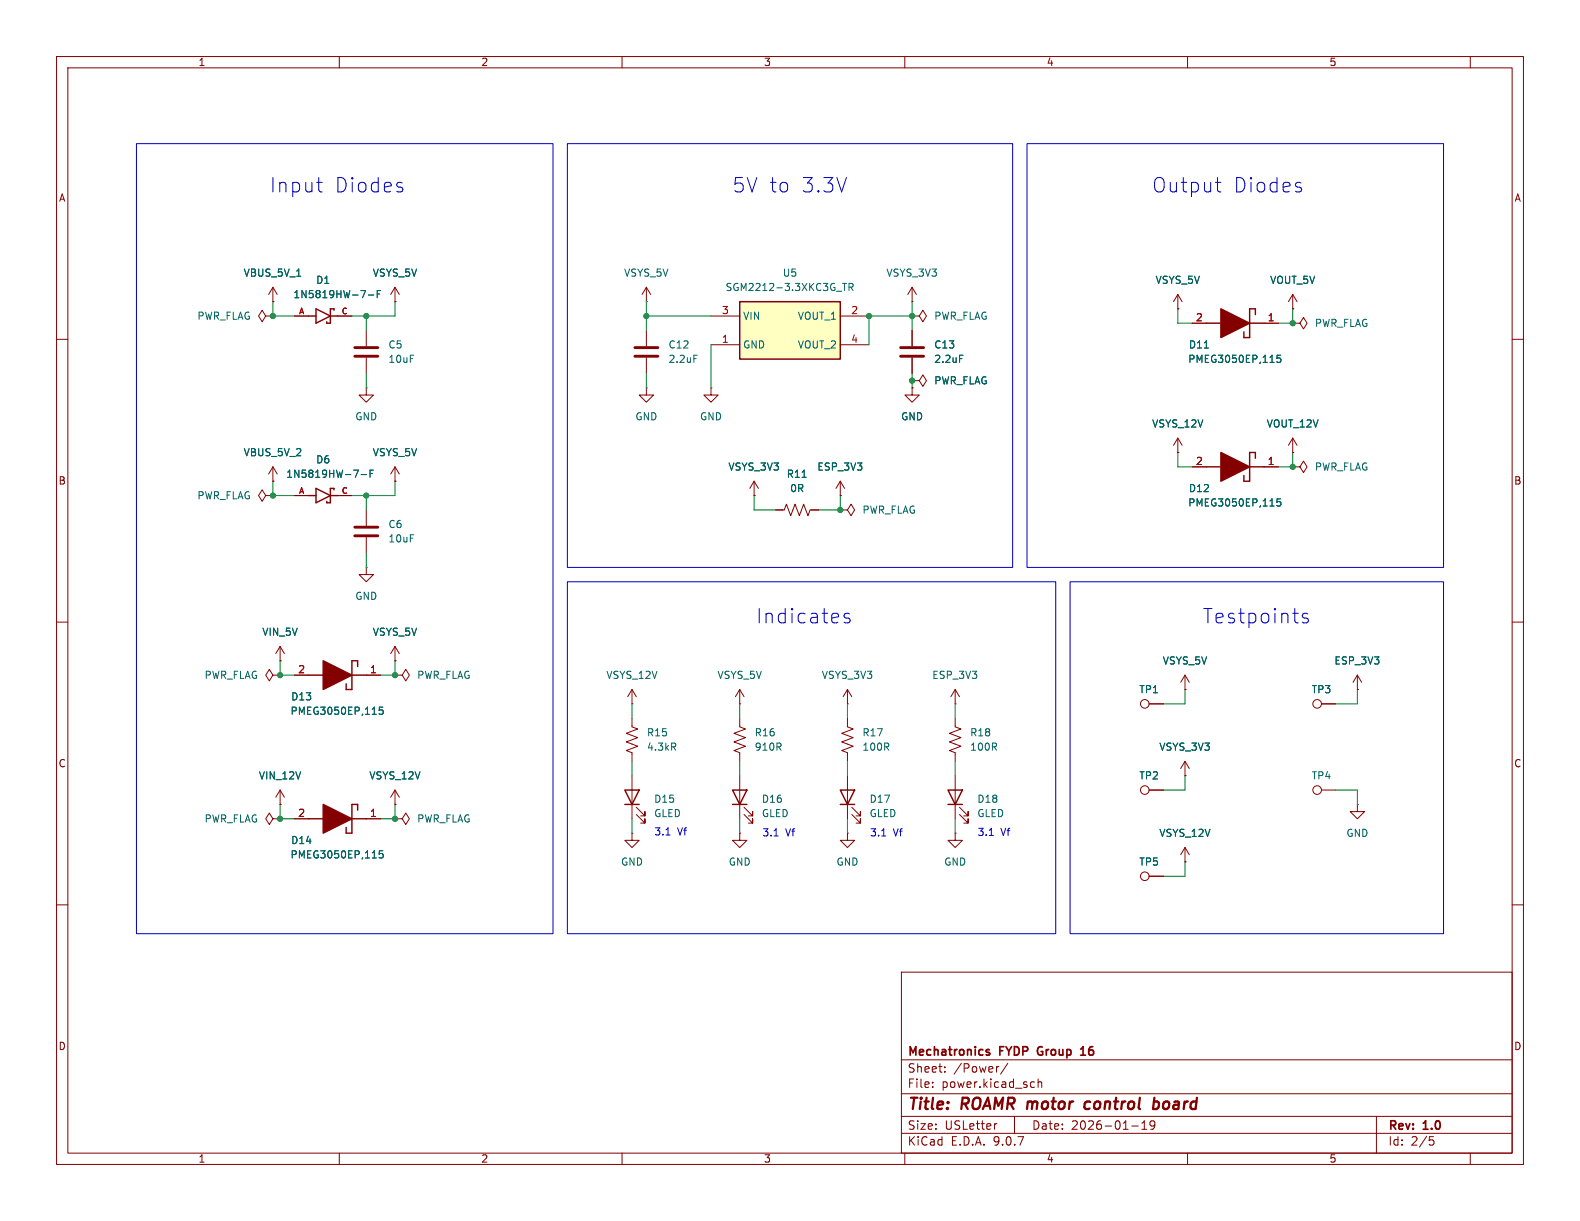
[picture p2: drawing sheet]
<svg xmlns="http://www.w3.org/2000/svg" width="279mm" height="216mm" viewBox="0 0 279 216" stroke-linecap="round" stroke-linejoin="round" font-family="sans-serif">
<g fill="none" stroke="#840000" stroke-width=".18">
<path d="M10 10h259.4v195.9h-259.4zM12 12h255.4v191.9h-255.4zM60 10v2M110 10v2M160 10v2M210 10v2M260 10v2M47 55.9l-.6-1-.7 1 .7 1 .6-1h1.3M48.3 53.3h.1M48.3 55.9h.1M48.3 50.8l-.8 1.3M48.3 50.8l.7 1.3"/>
<path d="M48.3 50.8v2.5M52.1 55.9h2.5M59.7 55.9h2.5M64.8 58.4v2.8M69.8 53.3h.1M69.8 50.8l-.7 1.3M69.8 50.8l.8 1.3M69.8 50.8v2.5M208.3 54.6h.1M208.3 52.1l-.8 1.2M208.3 52.1l.7 1.2M208.3 52.1v2.5"/>
<path d="M210.8 57.2h2.6M223.5 57.2h2.6M228.6 54.6h.1M228.6 57.2h1.3l.6-1.1 .6 1.1-.6 1-.6-1M228.6 57.2h.1M228.6 52.1l-.8 1.2M228.6 52.1l.8 1.2M228.6 52.1v2.5M10 60h2M64.8 68.6v1.3h1.2l-1.2 1.2-1.3-1.2h1.3M64.8 68.6h.1M64.8 63.2v2.8"/>
<path d="M125.7 68.6v1.3h1.3l-1.3 1.2-1.2-1.2h1.2M125.7 68.6h.1M161.3 67.3h1.3l.6-1 .6 1-.6 1-.6-1M161.3 67.3h.1M161.3 68.6v1.3h1.3l-1.3 1.2-1.3-1.2h1.3M161.3 68.6h.1M208.3 77.5v2.5M208.3 77.5l-.8 1.2M208.3 77.5l.7 1.2M228.6 77.5v2.5M228.6 77.5l-.8 1.2M228.6 77.5l.8 1.2"/>
<path d="M267.4 60h2M47 87.6l-.6-1-.7 1 .7 1 .6-1h1.3M48.3 85.1h.1M48.3 87.6h.1M48.3 82.6v2.5M48.3 82.6l-.8 1.2M48.3 82.6l.7 1.2M52.1 87.6h2.5M59.7 87.6h2.5M64.8 90.2v2.8M64.8 95v2.8M69.8 85.1h.1"/>
<path d="M69.8 82.6v2.5M69.8 82.6l-.7 1.2M69.8 82.6l.8 1.2M133.3 87.6h.1M133.3 85.1l-.7 1.3M133.3 85.1l.8 1.3M133.3 85.1v2.5M137.2 90.2h1.5l.4-1 .7 2 .8-2 .8 2 .7-2 .8 2 .4-1h1.5M148.6 87.6h.1M148.6 90.2h1.3l.6-1 .6 1-.6 1-.6-1M148.6 90.2h.1M148.6 85.1l-.8 1.3"/>
<path d="M148.6 85.1l.8 1.3M148.6 85.1v2.5M208.3 80h.1M210.8 82.6h2.6M223.5 82.6h2.6M228.6 82.6h1.3l.6-1.1 .6 1.1-.6 1-.6-1M228.6 82.6h.1M228.6 80h.1M10 110h2M49.5 116.8h.1M49.5 114.3v2.5M49.5 114.3l-.7 1.3"/>
<path d="M49.5 114.3l.8 1.3M52.1 119.4h2.5M64.8 100.3v1.3h1.2l-1.2 1.3-1.3-1.3h1.3M64.8 100.3h.1M64.8 119.4h2.5M69.8 116.8h.1M69.8 119.4h1.3l.7-1 .6 1-.6 1-.7-1M69.8 119.4h.1M69.8 114.3v2.5M69.8 114.3l-.7 1.3M69.8 114.3l.8 1.3M209.5 119.4v2.5"/>
<path d="M209.5 119.4l-.7 1.3M209.5 119.4l.8 1.3M240 119.4l-.7 1.3M240 119.4l.8 1.3M240 119.4v2.5M267.4 110h2M49.5 139.7l-.7 1.3M49.5 139.7l.8 1.3M49.5 139.7v2.5M69.8 139.7v2.5M69.8 139.7l-.7 1.3M69.8 139.7l.8 1.3"/>
<path d="M111.8 127v1.5l1 .4-2.1 .8 2.1 .7-2.1 .8 2.1 .8-2.1 .7 1.1 .4v1.5M111.8 124.5h.1M111.8 121.9v2.6M111.8 137.2v7.6M111.8 121.9l-.8 1.3M111.8 121.9l.7 1.3M130.8 124.5h.1M130.8 121.9l-.8 1.3M130.8 121.9l.8 1.3M130.8 121.9v2.6M149.9 127v1.5l1 .4-2.1 .8 2.1 .7-2.1 .8 2.1 .8-2.1 .7 1.1 .4v1.5M149.9 137.2v7.6"/>
<path d="M168.9 124.5h.1M168.9 127v1.5l1 .4-2 .8 2 .7-2 .8 2 .8-2 .7 1 .4v1.5M168.9 121.9l-.8 1.3M168.9 121.9l.8 1.3M168.9 121.9v2.6M168.9 137.2v7.6M203.2 139.7h2.5M203.2 124.5h2.5M209.5 137.2h.1M209.5 121.9h.1M209.5 134.6l-.7 1.3M209.5 134.6l.8 1.3"/>
<path d="M209.5 134.6v2.6M233.7 139.7h2.5M233.7 124.5h2.5M240 121.9h.1M49.5 142.2h.1M52.1 144.8h2.5M64.8 144.8h2.5M69.8 142.2h.1M69.8 144.8h1.3l.7-1 .6 1-.6 1-.7-1M69.8 144.8h.1M111.8 147.3v1.3h1.2l-1.2 1.3-1.3-1.3h1.3M111.8 147.3h.1"/>
<path d="M112.5 144l1.5 1.5v-.7v.7h-.7M112.5 142.7l1.5 1.6v-.8v.8h-.7M130.8 147.3v1.3h1.3l-1.3 1.3-1.3-1.3h1.3M130.8 147.3h.1M150.6 144l1.5 1.5v-.7v.7h-.7M150.6 142.7l1.5 1.6v-.8v.8h-.7M168.9 147.3v1.3h1.3l-1.3 1.3-1.3-1.3h1.3M168.9 147.3h.1M169.7 144l1.5 1.5v-.7v.7h-.8M169.7 142.7l1.5 1.6v-.8v.8h-.8M203.2 154.9h2.5M209.5 152.4h.1"/>
<path d="M209.5 149.9v2.5M209.5 149.9l-.7 1.2M209.5 149.9l.8 1.2M240 142.2v1.3h1.3l-1.3 1.3-1.2-1.3h1.2M240 142.2h.1M10 160h2M159.4 171.9h108v32h-108zM267.4 160h2M159.4 197.4h108M159.4 193.4h108M159.4 187.4h108M164.9 192.1v.2"/>
<path d="M164.9 191.4v.1M167.1 189.4v.2M167.1 188.7v.1M176.3 198.7l-.3 .1M176.6 188.6l-.2 .1M178.2 188l-1.3 1.9M179.4 197.4v3M182.5 191.3l.4 .1M182.9 192.2l-.4 .1M183.6 191.4l.2-.1 .3 .1 .1 .9M183.6 190.8v1.5M200.1 199.1h1.2"/>
<path d="M201.9 199.7h.9M201.9 198.6l.5-.4v1.5M204.2 198.8l-.3 .3h-.3l-.2-.3 .1-.5 .4-.1 .2 .1a.99 .99 0 0 1-.3 1.4h-.3M243.4 197.4v6.5M60 203.9v2M110 203.9v2M159.4 200.4h108M160 203.9v2M210 203.9v2M252.8 201h.7M252.9 201.6h.4l.3 .2-.2 .6-.5 .1M260 203.9v2"/>
<circle cx="202.4" cy="124.5" r=".76"/>
<circle cx="202.4" cy="139.7" r=".76"/>
<circle cx="232.9" cy="124.5" r=".76"/>
<circle cx="232.9" cy="139.7" r=".76"/>
<circle cx="202.4" cy="154.9" r=".76"/>
</g>
<path d="M192.8 194.9a.66 .66 0 0 0-1 .3l-.1 .5 .2 .3 .2 .1 .6-.1M204 194.9l.2-.1 .6 .1 .2 .3-.1 .5a.66 .66 0 0 1-.8 .4M204.1 194.1l-.2 2" fill="none" stroke="#840000" stroke-width=".4"/>
<path d="M174.5 186l.5 .1v.3l-.2 .2-.4-.1M174.5 185.6h.5M183.6 185.3l-.1 .4 .1 .7M191.1 186.6h.9M191.1 185.5l.4-.4v1.5" fill="none" stroke="#840000" stroke-width=".3"/>
<g fill="none" stroke="#006464" stroke-width=".18">
<path d="M52.5 48.8h.7M65.1 52.2h1M66.7 52h.4M67.3 51.4h-.6v1.2M213 61.5h.7M226.5 62.8h-.7v.6l.2-.1 .4 .1 .1 .1v.5l-.2 .1-.5-.1M63.9 83.9h.9M65.4 83.7h.5M66 83.1h-.6v1.3M141.8 84.4h.8M226.5 88.2h-.7v.6l.2-.1 .4 .1 .1 .1v.5l-.2 .1-.5-.1M67.7 125h-.6l-.1 .6 .2-.1 .4 .1 .2 .2-.1 .4-.2 .1-.5-.1"/>
<path d="M119.1 132.1l.4 .6M119.4 131.5v.4M67.7 150.4h-.6l-.1 .6 .2-.1 .4 .1 .2 .2-.1 .4-.2 .1-.5-.1"/>
</g>
<g fill="none" stroke="#840000" stroke-width=".25">
<path d="M54.6 55.9h1.3M55.9 54.6l2.5 1.3-2.5 1.3zM58.4 55.9h1.3M59.1 54.9v-.3h-.7v2.6h-.6v-.3M213.4 57.2h2.5M221 57.2h2.5M222 55.6v-1h-1v5.1h-1v-1M54.6 87.6h1.3M55.9 86.4l2.5 1.2-2.5 1.3zM58.4 87.6h1.3M59.1 86.6v-.2h-.7v2.5h-.6v-.3M213.4 82.6h2.5"/>
<path d="M221 82.6h2.5M222 81v-1h-1v5.1h-1v-1M54.6 119.4h2.5M62.2 119.4h2.6M63.2 117.9v-1.1h-1v5.1h-1v-1M110.5 139.7h2.5l-1.2 2.5zM148.6 139.7h2.5l-1.2 2.5zM167.6 139.7h2.6l-1.3 2.5zM54.6 144.8h2.5M62.2 144.8h2.6M63.2 143.3v-1.1h-1v5.1h-1v-1M110.5 142.2h2.5"/>
<path d="M148.6 142.2h2.5M167.6 142.2h2.6"/>
</g>
<g fill="#840000" stroke="#840000" stroke-width=".25">
<path d="M57.1 142.2l5.1 2.6-5.1 2.5z"/>
<path d="M57.1 116.8l5.1 2.6-5.1 2.5z"/>
<path d="M215.9 54.6l5.1 2.6-5.1 2.5z"/>
<path d="M215.9 80l5.1 2.6-5.1 2.5z"/>
</g>
<path d="M62.7 61.5h4.1M62.7 63h4.1M62.7 93.2h4.1M62.7 94.7h4.1" fill="none" stroke="#840000" stroke-width=".51"/>
<path d="M130.8 53.3h17.8v10.2h-17.8z" fill="#ffffc2"/>
<path d="M130.8 53.3h17.8v10.2h-17.8zM129.5 139.7h2.6l-1.3 2.5zM129.5 142.2h2.6" fill="none" stroke="#840000" stroke-width=".25"/>
<g fill="none" stroke="#840000" stroke-width=".18">
<path d="M48.3 53.3h.1M52.1 55.9h2.5M59.7 55.9h2.5M69.8 53.3h.1M114.3 53.3h.1M114.3 50.8l-.8 1.3M114.3 50.8l.8 1.3M114.3 50.8v2.5M114.3 58.4v2.8M125.7 55.9h5.1M148.6 55.9h5.1M161.3 53.3h.1"/>
<path d="M161.3 55.9h1.3l.6-1 .6 1-.6 1-.6-1M161.3 55.9h.1M161.3 50.8l-.8 1.3M161.3 50.8l.8 1.3M161.3 50.8v2.5M161.3 58.4v2.8M208.3 54.6h.1M210.8 57.2h2.6M223.5 57.2h2.6M228.6 54.6h.1M114.3 68.6v1.3h1.3l-1.3 1.2-1.3-1.2h1.3M114.3 68.6h.1"/>
<path d="M114.3 63.2v2.8M125.7 61h5.1M148.6 61h5.1M161.3 67.3h.1M161.3 68.6h.1M161.3 63.2v2.8M48.3 85.1h.1M52.1 87.6h2.5M59.7 87.6h2.5M69.8 85.1h.1M133.3 87.6h.1M137.2 90.2h1.2"/>
<path d="M143.5 90.2h1.3M148.6 87.6h.1M208.3 80h.1M210.8 82.6h2.6M223.5 82.6h2.6M228.6 80h.1M48.3 119.4l-.7-1-.6 1 .6 1 .7-1h1.2M49.5 119.4h.1M49.5 116.8h.1M52.1 119.4h2.5M64.8 119.4h2.5M69.8 116.8h.1"/>
<path d="M130.8 127v1.5l1 .4-2 .8 2 .7-2 .8 2 .8-2 .7 1 .4v1.5M130.8 137.2v7.6M149.9 124.5h.1M149.9 121.9l-.8 1.3M149.9 121.9l.7 1.3M149.9 121.9v2.6M203.2 139.7h2.5M203.2 124.5h2.5M209.5 121.9h.1M209.5 137.2h.1M233.7 124.5h2.5M240 121.9h.1"/>
<path d="M48.3 144.8l-.7-1-.6 1 .6 1 .7-1h1.2M49.5 144.8h.1M49.5 142.2h.1M52.1 144.8h2.5M64.8 144.8h2.5M69.8 142.2h.1M131.6 144l1.5 1.5v-.7v.7h-.8M131.6 142.7l1.5 1.6v-.8v.8h-.8M149.9 147.3v1.3h1.2l-1.2 1.3-1.3-1.3h1.3M149.9 147.3h.1M203.2 154.9h2.5M209.5 152.4h.1"/>
</g>
<g fill="none" stroke="#006464" stroke-width=".18">
<path d="M52.5 48.8h.7M65.1 52.2h1M66.7 52h.4M67.3 51.4h-.6v1.2M149 50.1h.7M149.3 50.1v1.3M150.1 50.8l.6-.1 .2-.2-.1-.3-.7-.1v1.3M150.4 50.8l.5 .6M122.7 62.8h.6M169.7 62.8h.6M213 61.5h.7M226.5 62.8h-.7v.6l.2-.1 .4 .1 .1 .1v.5l-.2 .1-.5-.1"/>
<path d="M63.9 83.9h.9M65.4 83.7h.5M66 83.1h-.6v1.3M141.8 84.4h.8M226.5 88.2h-.7v.6l.2-.1 .4 .1 .1 .1v.5l-.2 .1-.5-.1M67.7 125h-.6l-.1 .6 .2-.1 .4 .1 .2 .2-.1 .4-.2 .1-.5-.1M67.7 150.4h-.6l-.1 .6 .2-.1 .4 .1 .2 .2-.1 .4-.2 .1-.5-.1"/>
</g>
<path d="M112.3 61.5h4M112.3 63h4M159.3 61.5h4M159.3 63h4" fill="none" stroke="#840000" stroke-width=".51"/>
<g fill="none" stroke="#009600" stroke-width=".18">
<path d="M48.3 53.3v2.6h3.8M64.8 55.9v2.5M69.8 53.3v2.6h-7.6M114.3 53.3v5.1M114.3 55.9h11.4M161.3 55.9h-7.6v5.1M161.3 53.3v5.1M208.3 54.6v2.6h2.5M228.6 54.6v2.6h-2.5M64.8 66v2.6M114.3 66v2.6M125.7 61v7.6"/>
<path d="M161.3 66v2.6M48.3 85.1v2.5h3.8M64.8 87.6v2.6M64.8 97.8v2.5M69.8 85.1v2.5h-7.6M133.3 87.6v2.6h3.9M148.6 87.6v2.6h-3.8M208.3 80v2.6h2.5M228.6 80v2.6h-2.5M49.5 116.8v2.6h2.6M69.8 116.8v2.6h-2.5M111.8 124.5v2.5"/>
<path d="M111.8 134.6v2.6M130.8 124.5v2.5M130.8 134.6v2.6M149.9 124.5v2.5M149.9 134.6v2.6M168.9 124.5v2.5M168.9 134.6v2.6M209.5 121.9v2.6h-3.8M209.5 137.2v2.5h-3.8M236.2 139.7h3.8v2.5M240 121.9v2.6h-3.8M49.5 142.2v2.6h2.6"/>
<path d="M69.8 142.2v2.6h-2.5M111.8 144.8v2.5M130.8 144.8v2.5M149.9 144.8v2.5M168.9 144.8v2.5M209.5 152.4v2.5h-3.8"/>
</g>
<g fill="none" stroke="#0000c2" stroke-width=".18">
<path d="M24.1 25.4h73.7v139.7h-73.7zM56 32.2h1M56.5 33.8l.5 .1M71.1 33.2l.1 .3-.1 .3M100.3 25.4h78.8v74.9h-78.8zM181.6 25.4h73.7v74.9h-73.7zM214.9 32.2h1M215.4 33.8l.5 .1M230.1 33.2l.1 .3-.1 .3M100.3 102.9h86.4v62.2h-86.4zM150.2 108.6l-.6-.2-.3 .4 .1 .4 .8 .2 .1 .3-.1 .3-.2 .1-.7-.1M189.2 102.9h66.1v62.2h-66.1z"/>
<path d="M231.3 108.6l-.6-.2-.4 .4 .1 .4 .9 .2 .1 .3-.1 .3-.3 .1-.7-.1M117.8 147.6h.7M136.9 147.8h.7M155.9 147.8h.7M174.9 147.7h.8"/>
</g>
<g fill="#009600" stroke="#009600" stroke-width=".18">
<circle cx="64.8" cy="87.6" r=".46"/>
<circle cx="64.8" cy="55.9" r=".46"/>
<circle cx="48.3" cy="55.9" r=".46"/>
<circle cx="48.3" cy="87.6" r=".46"/>
<circle cx="114.3" cy="55.9" r=".46"/>
<circle cx="153.7" cy="55.9" r=".46"/>
<circle cx="148.6" cy="90.2" r=".46"/>
<circle cx="161.3" cy="55.9" r=".46"/>
<circle cx="161.3" cy="67.3" r=".46"/>
<circle cx="228.6" cy="82.6" r=".46"/>
<circle cx="228.6" cy="57.2" r=".46"/>
<circle cx="49.5" cy="119.4" r=".46"/>
<circle cx="69.8" cy="119.4" r=".46"/>
<circle cx="69.8" cy="144.8" r=".46"/>
<circle cx="49.5" cy="144.8" r=".46"/>
</g>
<g font-size="3.5" fill="#0000c2">
<text x="47.7" y="34.3">Input</text>
<text x="59.1" y="34.3">Diodes</text>
<text x="129.5" y="34.3">5V to</text>
<text x="141.6" y="34.3">3.3V</text>
<text x="203.7" y="34.3">Output</text>
<text x="218.1" y="34.3">Diodes</text>
<text x="133.7" y="110.5">Indicates</text>
<text x="212.7" y="110.5">Testpoints</text>
</g>
<g font-size="2.8" fill="#840000">
<text x="160.4" y="196.8">Title:</text>
<text x="170.1" y="196.8">ROAMR motor</text>
<text x="193.5" y="196.8">control</text>
<text x="206.4" y="196.8">board</text>
</g>
<g font-size="2.1" fill="#840000">
<text x="160.4" y="189.9">Sheet:</text>
<text x="160.4" y="187.1">Mechatronics</text>
<text x="168.6" y="189.9">/Power/</text>
<text x="176.9" y="187.1">FYDP</text>
<text x="184.2" y="187.1">Group</text>
<text x="192.4" y="187.1">16</text>
<text x="160.4" y="192.6">File:</text>
<text x="166.5" y="192.6">power.kicad_sch</text>
<text x="160.4" y="202.8">KiCad</text>
<text x="160.4" y="200">Size:</text>
<text x="167.1" y="200">USLetter</text>
<text x="168.1" y="202.8">E.D.A.</text>
<text x="175.7" y="202.8">9.0.7</text>
<text x="182.4" y="200">Date:</text>
<text x="189.4" y="200">2026-01-19</text>
<text x="245.4" y="200.2">Rev:</text>
<text x="245.4" y="202.8">Id:</text>
<text x="249.5" y="202.8">2/5</text>
<text x="251.8" y="200.2">1.0</text>
</g>
<g font-size="1.8" fill="#840000">
<text x="35" y="11.9">1</text>
<text x="85" y="11.9">2</text>
<text x="135" y="11.9">3</text>
<text x="185" y="11.9">4</text>
<text x="235" y="11.9">5</text>
<text x="10.3" y="35.9">A</text>
<text x="267.7" y="35.9">A</text>
<text x="10.3" y="85.9">B</text>
<text x="267.7" y="85.9">B</text>
<text x="10.3" y="135.9">C</text>
<text x="267.7" y="135.9">C</text>
<text x="10.3" y="185.9">D</text>
<text x="267.7" y="185.9">D</text>
<text x="35" y="205.8">1</text>
<text x="85" y="205.8">2</text>
<text x="135" y="205.8">3</text>
<text x="185" y="205.8">4</text>
<text x="235" y="205.8">5</text>
</g>
<g font-size="1.8" fill="#006464">
<text x="43" y="49.1">VBUS_5V_1</text>
<text x="51.8" y="52.9">1N5819HW-7-F</text>
<text x="55.8" y="50.4">D1</text>
<text x="65.8" y="49.1">VSYS_5V</text>
<text x="110.3" y="49.1">VSYS_5V</text>
<text x="128.2" y="51.7">SGM2212-3.3XKC3G_TR</text>
<text x="138.3" y="49.1">U5</text>
<text x="156.7" y="49.1">VSYS_3V3</text>
<text x="204.2" y="50.4">VSYS_5V</text>
<text x="224.5" y="50.4">VOUT_5V</text>
<text x="34.8" y="56.7">PWR_FLAG</text>
<text x="131.3" y="56.7">VIN</text>
<text x="141" y="56.7">VOUT_1</text>
<text x="165.1" y="56.7">PWR_FLAG</text>
<text x="232.4" y="58">PWR_FLAG</text>
<text x="68.6" y="61.8">C5</text>
<text x="68.6" y="64.4">10uF</text>
<text x="118.1" y="61.8">C12</text>
<text x="118.1" y="64.4">2.2uF</text>
<text x="131.3" y="61.8">GND</text>
<text x="141" y="61.8">VOUT_2</text>
<text x="165.1" y="61.8">C13</text>
<text x="165.1" y="64.4">2.2uF</text>
<text x="210" y="64.4">PMEG3050EP,115</text>
<text x="210.1" y="61.8">D11</text>
<text x="165.1" y="68.2">PWR_FLAG</text>
<text x="62.7" y="74.5">GND</text>
<text x="112.3" y="74.5">GND</text>
<text x="123.7" y="74.5">GND</text>
<text x="159.3" y="74.5">GND</text>
<text x="203.6" y="75.8">VSYS_12V</text>
<text x="223.9" y="75.8">VOUT_12V</text>
<text x="43" y="80.9">VBUS_5V_2</text>
<text x="55.8" y="82.1">D6</text>
<text x="65.8" y="80.9">VSYS_5V</text>
<text x="128.7" y="83.4">VSYS_3V3</text>
<text x="144.4" y="83.4">ESP_3V3</text>
<text x="232.4" y="83.4">PWR_FLAG</text>
<text x="34.8" y="88.5">PWR_FLAG</text>
<text x="50.5" y="84.7">1N5819HW-7-F</text>
<text x="139" y="84.7">R11</text>
<text x="139.6" y="87.2">0R</text>
<text x="210" y="89.8">PMEG3050EP,115</text>
<text x="210.1" y="87.2">D12</text>
<text x="68.6" y="93.6">C6</text>
<text x="152.4" y="91">PWR_FLAG</text>
<text x="68.6" y="96.1">10uF</text>
<text x="62.7" y="106.3">GND</text>
<text x="46.3" y="112.6">VIN_5V</text>
<text x="65.8" y="112.6">VSYS_5V</text>
<text x="205.5" y="117.7">VSYS_5V</text>
<text x="235.9" y="117.7">ESP_3V3</text>
<text x="36.1" y="120.2">PWR_FLAG</text>
<text x="51.4" y="124.1">D13</text>
<text x="73.7" y="120.2">PWR_FLAG</text>
<text x="107.1" y="120.2">VSYS_12V</text>
<text x="126.8" y="120.2">VSYS_5V</text>
<text x="145.2" y="120.2">VSYS_3V3</text>
<text x="164.8" y="120.2">ESP_3V3</text>
<text x="201.4" y="122.8">TP1</text>
<text x="231.9" y="122.8">TP3</text>
<text x="51.3" y="126.6">PMEG3050EP,115</text>
<text x="114.3" y="130.4">R15</text>
<text x="133.4" y="130.4">R16</text>
<text x="152.4" y="130.4">R17</text>
<text x="171.5" y="130.4">R18</text>
<text x="114.3" y="132.9">4.3kR</text>
<text x="133.4" y="132.9">910R</text>
<text x="152.4" y="132.9">100R</text>
<text x="171.5" y="132.9">100R</text>
<text x="204.9" y="132.9">VSYS_3V3</text>
<text x="45.7" y="138">VIN_12V</text>
<text x="65.2" y="138">VSYS_12V</text>
<text x="115.6" y="142.2">D15</text>
<text x="134.6" y="142.2">D16</text>
<text x="153.7" y="142.2">D17</text>
<text x="172.7" y="142.2">D18</text>
<text x="201.4" y="138">TP2</text>
<text x="231.9" y="138">TP4</text>
<text x="36.1" y="145.6">PWR_FLAG</text>
<text x="51.4" y="149.5">D14</text>
<text x="73.7" y="145.6">PWR_FLAG</text>
<text x="115.6" y="144.7">GLED</text>
<text x="134.6" y="144.7">GLED</text>
<text x="153.7" y="144.7">GLED</text>
<text x="172.7" y="144.7">GLED</text>
<text x="204.9" y="148.2">VSYS_12V</text>
<text x="238" y="148.2">GND</text>
<text x="51.3" y="152">PMEG3050EP,115</text>
<text x="109.7" y="153.3">GND</text>
<text x="128.8" y="153.3">GND</text>
<text x="147.8" y="153.3">GND</text>
<text x="166.9" y="153.3">GND</text>
<text x="201.4" y="153.3">TP5</text>
</g>
<g font-size="1.8" fill="#a90000">
<text x="127.6" y="55.6">3</text>
<text x="150.4" y="55.6">2</text>
<text x="211.4" y="56.9">2</text>
<text x="224.1" y="56.9">1</text>
<text x="127.6" y="60.7">1</text>
<text x="150.4" y="60.7">4</text>
<text x="211.4" y="82.3">2</text>
<text x="224.1" y="82.3">1</text>
<text x="52.6" y="119.1">2</text>
<text x="65.3" y="119.1">1</text>
<text x="52.6" y="144.5">2</text>
<text x="65.3" y="144.5">1</text>
</g>
<g font-size="1.8" fill="#0000c2">
<text x="115.6" y="147.9">3.1</text>
<text x="119.8" y="147.9">Vf</text>
<text x="134.7" y="148.1">3.1</text>
<text x="138.9" y="148.1">Vf</text>
<text x="153.8" y="148.1">3.1</text>
<text x="158" y="148.1">Vf</text>
<text x="172.8" y="148">3.1</text>
<text x="177" y="148">Vf</text>
</g>
<g font-size="1.4" fill="#a90000">
<text x="52.8" y="55.6">A</text>
<text x="60.3" y="55.6">C</text>
<text x="52.8" y="87.4">A</text>
<text x="60.3" y="87.4">C</text>
</g>
</svg>
